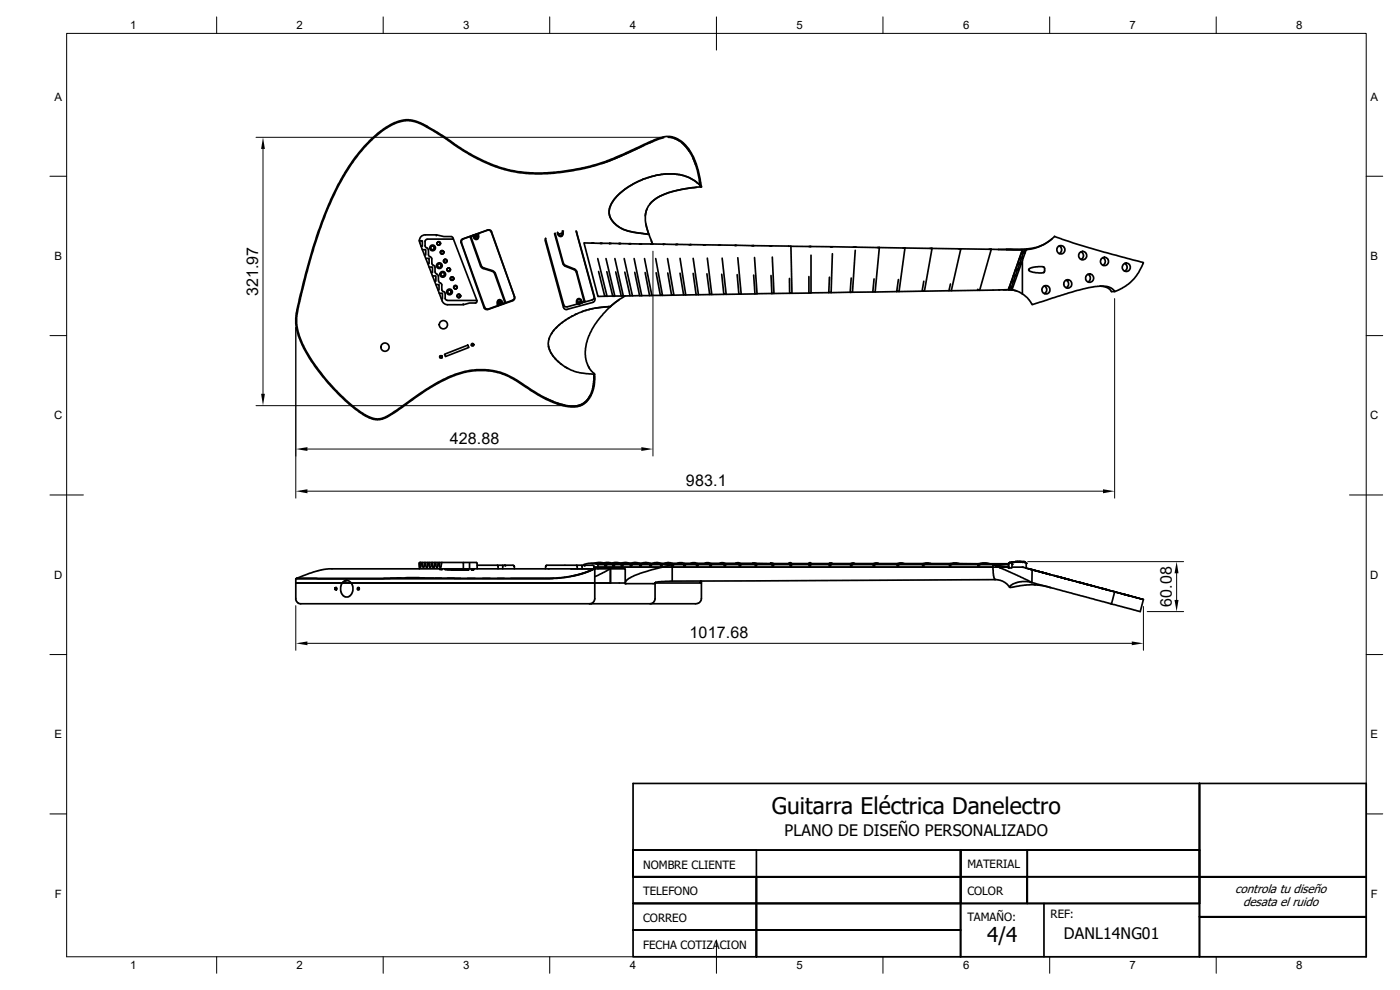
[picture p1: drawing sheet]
<svg xmlns="http://www.w3.org/2000/svg" width="420mm" height="297mm" viewBox="0 0 420 297" stroke-linecap="round" stroke-linejoin="round" font-family="sans-serif">
<g fill="none" stroke="#000" stroke-width=".51">
<path d="M190 255.1h170v-20v28M227 255.1v16v-8M288.3 255.1h-98.3v8v-28h220v52h-50v-16M288.3 255.1h71.7h-51.7v8h-20M288.3 255.1v8M190 271.1h37h-37M190 279.1h37h-37M227 263.1h-37h37M227 263.1h61.3h-98.3v24h37v-8v8h133v-12M227 271.1h61.3h-61.3M227 279.1h61.3h-61.3M227 279.1v-8v8"/>
<path d="M288.3 263.1v-8v15.9M288.3 271.1v-8v16M288.3 271.1h20v-8v8M288.3 271.1v16M288.3 271.1h71.7M308.3 263.1h51.7M313.3 271.1v16M360 271.1v-8v12M360 263.1h50h-50M360 275.1h50h-50M360 263.1v-8v15.9"/>
</g>
<!-- layer: BORDER -->
<g fill="none" stroke="#000" stroke-width=".3">
<path d="M20 10h390v277.1h-390zM65 5.1v4.9M115 5.1v4.9M165 5.1v4.9M215 5.1v9.9M265 5.1v4.9M315 5.1v4.9M365 5.1v4.9M15 52.9h5M410 52.9h5M15 100.7h5M410 100.7h5"/>
<path d="M15 148.5h10M405 148.5h10M15 196.4h5M410 196.4h5M15 244.2h5M410 244.2h5M65 287.1v4.9M115 287.1v4.9M165 287.1v4.9M215 282.1v9.9M265 287.1v4.9M315 287.1v4.9"/>
<path d="M365 287.1v4.9"/>
</g>
<!-- layer: Visible -->
<g fill="none" stroke="#000" stroke-width=".51">
<path d="M192.9 43.8l-9.6 4.3-7.8 2.4-7.2 1.2-4 .4-3.6 .1-4.5-.3-4.9-1.1-6.3-2.3-4.3-2.2-7.6-5.2-5.8-3.5-3-1.2-2.4-.2-2.1 .4-2.6 1.1-2.6 1.7-2.6 2.2-4.6 5-4.1 6.1a124.7 124.7 0 0 0-12.5 34.2l-1.6 6.9-.2 3.5 .9 3.7 1.9 4.2 2 3.2 3 4.2 5.8 6.3 2.8 2.6 3.7 2.7 2.5 1.2 1.4 .3a10.1 10.1 0 0 0 6.1-2.7l7.3-5.2 4.4-2.8a25.1 25.1 0 0 1 17-3.8l3.8 1 2.6 1.3 7.1 4.6 3.2 1.7 3.1 1.3 3.5 .7h1.6l1.4-.3 1.7-1 .7-.9 .9-1.4 .7-2.3 .1-3.6M193 53.8l-4.3 2.2-2.5 1.8-1.2 1.2-1.6 2.3-.5 1.4-.1 1.4 .3 1 .6 1.1 .7 .8 1.7 1.3 2.9 1.2 5.8 .8 1 2.9-.3-1.1M193 53.8l3.8-1.2 3-.4 4.1 .2 2.7 .8a9.8 9.8 0 0 1 3.5 2.5M193 53.8l-.7 .4a16.5 16.5 0 0 0-8.9 7.1l-.6 1.9 .3 1.9 1 1.7 1.8 1.4M196.1 42.4l-1.1 .4M199.2 41.3l-3.4 1.2-10.8 4.9-4.5 1.7M200.5 41.2l1 .1 1.3 .4M202.4 41.6l2.5 1.4 1.4 1.6 1.2 1.9 1.5 3.5 1.2 5.7M204.7 42.8l1 1.1 1.2 1.6M208 47.4l.9 2.2M209.1 56.2l-3.5 .4-5.4 1.4-3.4 1.6-1.8 1.7M209.9 54.1l.3 1.6"/>
<path d="M210.1 55.7l.1 .4M210.1 55.7h.1M210.2 55.7l.3 .4-1-5.3-1.5-4a9.3 9.3 0 0 0-7.1-5.9l-2.1 .2-2.1 .7-12.6 5.7-7.1 2.4-9 1.6-7.7 .4-4.6-.4-2.5-.4-3.2-.9-3.5-1.3-6-3.1-9.4-6.2-4.2-2.4-2-.8-2.2-.5-2.1 .2-2.2 .7-2.7 1.5a47 47 0 0 0-15.2 19l-3.3 7.5-3.3 9.5-2.2 7.9-2.6 10.8-.3 2.4 .1 2.8 .7 2.7 1.5 3.5 2.4 4 3.4 4.7 3 3.5 3.7 3.6 4.2 3.4 2.6 1.5a6.3 6.3 0 0 0 7.3-.8l10.5-7.4 5.4-3a20.8 20.8 0 0 1 21.6 .5l4.2 2.9 4.7 2.6 3.5 1.4 4 .8a6.2 6.2 0 0 0 6.5-5.2l.4-2.9-.1-1.7-.2-.2M210.2 55.9v.2M210.2 56.1h.3M210.2 56.1l-6.1 .8a15.4 15.4 0 0 0-8.8 4 8 8 0 0 0-.9 8.4l.4 1-6.1-.9-2.4-1M125.9 72.2l6.8 18.1M125.9 72.2h.8v1.7h-.3M126.7 74.9h1.1v1.6h-.4M127.8 77.5h1v1.6h-.4M128.2 71.8l-.6 .4v1.5l.9 1.2M128.2 71.7h7.9"/>
<path d="M128.6 75l.1 1.7 .4 .3M129.1 77l.5 .6 .1 1.7 .6 .4 .3 .5M131 70.5h-3.4a1.75 1.75 0 0 0-1.7 1.8M131 70.5l2.2 .5h2.2M131 70.5l-.1 .2M135.4 71l.4 .1 .3 .6 7 18.5h-8.9M138.7 71.9l7.5-2.8a1.04 1.04 0 0 1 1.2 .5l7 19.3a.93 .93 0 0 1-.6 1.2l-7.2 2.6a1.04 1.04 0 0 1-1.2-.6l-6.9-19.3zM142 70.7v.3M143.4 70.3l.2 .2M143.6 70.9l-.2-.7-1.4 .4 .2 .8a.72 .72 0 0 0 1 .4 .72 .72 0 0 0 .4-.9M163.6 72.2l5.5 20.1a.86 .86 0 0 0 1.1 .6M163.8 71.5l-.1 .7"/>
<path d="M163.8 71.5h.1M167.4 69.8l-.1 .4M168.6 70.7h-.5M168.6 69.9a.48 .48 0 0 1-.2 .8 .48 .48 0 0 1-.6-.6M168.8 69.3v.2a1.13 1.13 0 0 1-.1 1.3l-.8 .1-.6-1.2M168.8 69.5l.2 .2M168.9 79l.7 .8M168.9 69.9l-1.4 .4M169 78.9l-2.4-8.9-.2 .1 .1 .2 2.4 8.7M169.1 78.9l.7 .8M169.6 79.9l2.6 .9 .6 .6 2.6 9.1h.2l-2.5-9-.7-.8M169.8 79.7l2.5 1"/>
<path d="M172.9 69.3l.2 .3M172.9 69.4l5.3 19.5a.89 .89 0 0 1-.6 1.1l-7.4 2.1a.8 .8 0 0 1-1-.7l-5.5-19.8M173 69.6l5.5 20a.86 .86 0 0 1-.6 1.1M177.5 72.9h.7M177.7 72.9h-2.4l4.2 16h2M177.8 72.9l2.4 .1M179.4 77.6l2.8 11.3h-.7l-1.9-7.4M180.1 73h.7M180.3 73l2.6 .1M181.9 77.6l2.6 11.3h-.6l-1.8-7.4M182.8 73.1h.7M182.9 73h.2"/>
<path d="M183.1 73l2.7 .1M183.1 73v.1M184.5 77.6l2.6 11.2h-.7l-1.6-7.2M185.7 73.1h.6M185.9 73.1h2.9M187.3 77.6l2.5 11.2h-.7l-1.6-7.2M188.7 73.1h.7M189 73.1l3 .1M190.3 77.6l2.3 11.2h-.6l-1.5-7.1M191.9 73.2h.7M192.2 73.2l3.3 .1M193.4 77.6l2.2 11.1h-.7l-1.3-6.9"/>
<path d="M193.8 67.2l.8 2.6M194.2 62.7l-.5 2.1M195.3 73.3h.7M195.6 73.2l3.5 .1M195.6 73.2v.1M196.8 77.6l2 11h-.6l-1.3-6.8M199.1 73.3h.1M199.2 73.3l3.7 .1M199.2 73.3h.1M199.6 73.3h-.7M200.3 77.6l1.9 11h-.7l-1.1-6.7M203 73.3l3.9 .1"/>
<path d="M203.4 73.3l-.6 .1M204.1 77.5l1.7 11h-.6l-1.1-6.5M207.1 73.4l4.2 .1M207.5 73.4l-.7 .1M208 77.5l1.6 10.9h-.7l-.9-6.4M211.4 73.5l4.4 .1M211.8 73.5h-.7M212.3 77.5l1.3 10.9h-.6l-.8-6.2M216 73.6h4.7M216.3 73.5l-.7 .1M216.7 77.5l1.2 10.8h-.7l-.6-6M220.5 73.6h.6"/>
<path d="M220.8 73.6l4.9 .1M221.4 77.3l1 11h-.7l-.5-5.9M225.6 73.7h.7M225.9 73.7l10.8 .1M226.4 77.3l.8 10.9h-.6l-.4-5.7M230.9 73.8h.7M231.8 77.1l.5 11h-.7l-.2-5.4M236.7 73.9h.7M237.4 73.9l.3 14.1h-.7l-.1-4.4M237.4 73.9l5.6 .1M242.8 74h.6M243.1 74l6.3 .1"/>
<path d="M243.4 76.6v11.3h-.6v-4.9M249.2 74.1h.7M249.6 74l6.7 .2M249.6 74v.1M249.8 76.1l-.4 11.7h-.7l.2-4.6M256 74.2l7.5 .1M256.7 75.1l-.9 12.6h-.7l.4-4.3M263.3 74.3h.6M263.9 74.3l-1.3 13.3h-.7l.4-3.9M263.9 74.3l7.2 .1M271 74.4h.6M271.6 74.4l-1.8 13.1h-.7l.5-3.6"/>
<path d="M271.6 74.4l7.7 .1M279.1 74.5h.6M279.7 74.5l-2.3 12.9h-.7l.5-3M279.7 74.5l8.2 .2M287.7 74.7h.7M288.4 74.7l-2.9 12.5h-.7l.4-2M288.4 74.7l8.7 .1M296.8 74.8h.7M297.5 74.8l-3.5 12.3h-.6v-.3M297.5 74.8l2.1 .1M299.6 74.9h7.2l-4.2 12-8.6 .2M299.6 74.9h2.4"/>
<path d="M302 74.9h4.8M305.4 79.3h.5M305.4 79h.6M305.9 79.3l-.5 1.6h.3l-.4 .1M305.9 77.6h.6M306.1 77.3h.5M306.5 77.6l-.5 1.4 .4 .2-.5 .1M306.6 75.9h.5M306.7 75.5h.5a.28 .28 0 0 1 .4 0 .28 .28 0 0 1-.1 .4 .28 .28 0 0 1-.4 0M306.8 74.9h.1M306.8 78.1v10.1M306.9 74.9l-4.2 12"/>
<path d="M306.9 74.9h1.1M307.1 75.9l-.5 1.4 .4 .2-.5 .1M307.9 74.9a13.3 13.3 0 0 0 8.6-4l9.7 3.3 17 4.6-1.4 2.8-1.4 2-2.6 2.3-2.6 1.3a.69 .69 0 0 1-1.1-.3l-1.4-.8-1.5-.3-4.4 .5-6.3 1.6-10.7 3.5-1.4-2-1.6-1.2M308 74.9l-4.3 12M308 74.9l-.7 .5M315.7 71.7l-2.8 1.8-2.1 .8-4.7 .6h-4.1M317.9 73.8l.5 .5a1.16 1.16 0 0 1-.5 1.8M324.4 75.6a1.24 1.24 0 0 1 .8 1.1 1.24 1.24 0 0 1-.8 1.1M331 77.3a1.24 1.24 0 0 1 .7 1.2 1.24 1.24 0 0 1-.7 1.1M337.5 79a1.24 1.24 0 0 1 .8 1.2 1.24 1.24 0 0 1-.8 1.1M128.8 80.1h1v1.7h-.4M129.8 82.8h1v1.6h-.4"/>
<path d="M130.6 80.2v1.4M130.6 81.6l.5 .6M130.8 85.4h1v1.6h-.4M131.1 82.3l.5 .6M131.6 82.9l.1 1.7 .4 .3M131.8 88h1v1.6h-.3M132.1 84.9l.5 .6 .1 1.7 .7 .4 .2 .5M132.7 90.3l.5 .7 1.1 .4h4.8l1.8-.5h1.8M133.6 88.1l.1 1.6 .5 .4M139 91.2l.1 .2M143.1 90.3l-.1 .4-.3 .2M145.3 92.3a.86 .86 0 0 0 1.1 .5"/>
<path d="M147.7 81.4l.8 .8 2.9 8.3 .2 .3 .2-.1-3.1-8.7M147.8 81.2l-2.6-.8-.7-.5-3.2-8.9-.2 .1 3.2 9 .7 .5 2.7 .8M147.8 81.3l.8 .7M149.2 91.3l.2 .3M149.3 90.9a.72 .72 0 0 1 .4-1 .72 .72 0 0 1 .9 .5l.3 .8-1.4 .4-.3-.7M150.9 90.7v.3M154.4 89.1l-6.9-19.6a.83 .83 0 0 0-1.1-.5l-7.5 2.7a.86 .86 0 0 0-.5 1.1l6.9 19.6M154.4 89.1a.86 .86 0 0 1-.5 1.1l-7.5 2.7M165.7 99.7l-.2 .5M166.4 98.9l-.3 .5M167.1 98.1l-.3 .4M168 97.3l-.4 .4"/>
<path d="M168.9 96.6l-.4 .4M169.9 95.9l-.5 .4M170.9 95.3l-.5 .3M172 94.7l-.6 .3M173 90.9l.2 .2M173 94.2l-.5 .2M173 90.5l.2 .7 1.5-.3-.3-.8a.72 .72 0 0 0-.9-.5 .72 .72 0 0 0-.4 .9M174 90.7h-.4M174.2 91l-.3 .3-.4-.1M174.7 90.4l-.1 .3M175.1 93.3l-.5 .3M176.1 93l-.5 .2"/>
<path d="M177.1 92.8l-.5 .1M177.9 90.7l-7.7 2.1M178.1 92.6l-.6 .1M179 92.4l-.5 .1M183.2 92l-4.6 .4-3.8 1.1-4.9 2.4-2.6 2.1a6.4 6.4 0 0 0-2.6 6.4l.7 1.6 1.2 1.6 3.4 2.7 3.2 1.4 5 .6M183.2 92l-2.2 2.2-2.4 3.1-1.9 3.5-.7 2.3-.4 2.2 .4 3.1 .7 1.9 1.5 1.8M183.9 88.8l-1.7 .1M184.5 88.8h1.9M185.9 89.9l-2.7 2.1M187.6 88.8l-3.1 2.1a3.6 3.6 0 0 1-3.3 1.2l-1.9 .3M189.1 88.8h-2M192 88.7l-2.2 .1"/>
<path d="M192.6 88.7h2.3M195.6 88.6h2.6M201.5 88.6h-2.7M205.2 88.5l-3 .1M208.9 88.4l-3.1 .1M213 88.4h-3.4M217.2 88.3l-3.6 .1M221.7 88.3h-3.8M226.6 88.2l-4.2 .1M231.6 88.1h-4.4M237 88l-4.7 .1M242.8 87.9l-5.1 .1"/>
<path d="M248.7 87.8l-5.3 .1M255.1 87.7l-5.7 .1M261.9 87.6l-6.1 .1M269.1 87.5l-6.5 .1M276.7 87.4l-6.9 .1M284.8 87.2l-7.4 .2M293.4 87.1l-7.9 .1M302.3 86.9l-1.2 .1M302.7 86.9l2.4 .4M302.7 86.9h1M302.8 86.9l2.3 .4 1.7 .9M302.9 86.2h.6"/>
<path d="M303 86.2h.5M303.5 86.2l-.1 .3 .3 .4M303.5 84.5h.6M303.6 84.4h.6M303.7 86.9v.1M304.1 84.5l-.6 1.7h.2h-.2M304.2 82.7h.5M304.2 82.7h.6M304.7 82.7l-.5 1.7h.2l-.3 .1M304.7 81h.6M304.7 82.7h.1M304.8 82.7h.1"/>
<path d="M304.8 80.9h.6M305.3 81l-.6 1.7M308.7 80.8l.9-.5 2.1-.3a1.46 1.46 0 0 1 1.7 .4l.1 1a1.08 1.08 0 0 1-1.4 .5l-2.3-.3a.97 .97 0 0 1-1.1-.8zM313.4 85.8l.7 .7a1.27 1.27 0 0 1-.7 1.6M320 84.1a1.28 1.28 0 0 1 0 2.2M326.5 82.3a1.28 1.28 0 0 1 0 2.3M330.2 85.8l2.1 .5 .8 .5 .5 .7h.9M133.4 106.3l7-2.7 .3 .7-7 2.7zM163.8 119.5l2.3 1M164.6 103.8l.1 .5M164.8 104.8l.2 .4M164.8 101.5v.2"/>
<path d="M165.2 105.6l.3 .5M165.8 106.6l.3 .4M166.5 107.4l.4 .5M167.3 108.3l.4 .3M168.1 109.1l.4 .2M169.5 110l.9 .5M176.5 119.6l-.7 .8-1.5 1.1-1.5 .3h-1.2M177.1 118.7l-.3 .5M178.2 114.3l-.3 2.3M178.2 112.3h.3M178.2 112.1v.7M178.2 113.1v.6"/>
<path d="M167.2 121l2.2 .5M88.8 173.7v6.2l.5 .9 .7 .4h119l.9-.4 .6-1v-4.9h-.3M88.8 173.7h76.1l4.3-.4 3.8-.7 3.1-.9 2.4-1v9.1l-.6 1-.9 .4M89 173.5l26.1 .1 6.8-.3 41.7 .2M89 173.5l-.2 .2M103.1 174.5l.7-.3a2.47 2.47 0 0 1 1.9 3.6l-.5 .8-.7 .5h-.9l-.9-.7-.5-1.1v-1.2l.3-.9zM104.1 174.2l-.6 .1-.6 .6h-14.1h98.8M107.3 176.5a.31 .31 0 0 1 .4-.1 .31 .31 0 0 1 0 .4 .31 .31 0 0 1-.4 0zM120.3 173.4l-5.2 .2-26.1-.1M122.1 173.3h3.6M126.1 168.8l-.2 .1v1.8M126.1 168.8h.3"/>
<path d="M126.1 168.8l-.2 .2M126.5 173.4h.8M126.7 168.8h.7M127.8 168.8h.6M128.8 168.8h.6M129.8 168.8h.6M130.7 173.5h1.8M130.8 168.8h.6M131.8 168.8h11.1l.2 .2M132 170.8l.7 .1zM132.7 168.8h-.2l-.1 .8a.34 .34 0 0 1-.1 .6 .34 .34 0 0 1-.5-.4v-1h-.4v.9a.36 .36 0 0 1-.1 .4 .36 .36 0 0 1-.4 0 .36 .36 0 0 1-.1-.4v-.9h-.4v.8a.38 .38 0 0 1 0 .4 .38 .38 0 0 1-.5 .1l-.1-1.3h-.4v.6a.46 .46 0 0 1 0 .5 .46 .46 0 0 1-.5 .2l-.1-1.3h-.4v.6a.44 .44 0 0 1 0 .6 .44 .44 0 0 1-.5 .1l-.1-1.3h-.4v.6a.43 .43 0 0 1 0 .5 .43 .43 0 0 1-.5 .2l-.2-1.3h-.3v1a.3 .3 0 0 1-.4 .4 .3 .3 0 0 1-.1-.5v-.3M133.4 170.8l7.3 .2z"/>
<path d="M134.3 173.5h3.9M139 168.8l.1 1.9M140.3 173.5h2.3M140.4 170.9v.1M140.9 169v1.7M141.4 170.9h.8zM143.2 169.6h8.2M143.2 169v1.7M144.8 173.5h2.3M149.2 169.6l.3 .2v.9M149.3 173.5h2M150.9 169.6v1.1"/>
<path d="M151.4 169.6l2.8 .1 .2 1M151.4 169.6l.4 .1-.2-.1M153.3 173.5h10M166.1 173.5h-2.6M171.4 170.7h6M171.4 170.7h-72.8l-4.4 .9-5.2 1.9M171.4 170.7h6.8M173 169.6l.2 .2v.9M174.7 169.6v1.1M175.3 169.6l2.8 .1 .1 1M175.3 169.6h-11.2l-.3 .2-.1 .9M175.3 169.6l.3 .1-.1-.1"/>
<path d="M176.1 171.6l-5.8 1.5-6.3 .4M176.8 171.3l-.3 .1M177.4 169h2.1M177.7 170.7h1.3M177.9 170.9l-.8 .3M178.2 170.7l-3.6 1.4-3 .7M178.3 169l2.1-.2 1.6 .4M179.3 170.7h8.3v4.2M179.5 169.4l-1.4-.4h-1.5l-1.1 .3-.2 .3M179.5 169.4h2.1v.5l.1-.5M179.5 169.4v.8h19.3M179.6 169l.9 .1a1.18 1.18 0 0 0 1.4 0l.3 .3h-.3v.5l-.2-.5h-.2"/>
<path d="M181.1 168.9a4.7 4.7 0 0 1 3.2 .3M181.4 169h.6M181.9 169.4h2.2M182.1 169l.8 .1a1.18 1.18 0 0 0 1.4 0l.2 .2-.2 .1v.5l-.2-.5M183.2 170.7v4.2h-4.7M183.2 170.7l-4.7 2.3M183.2 170.7v4.2M183.6 169a4.3 4.3 0 0 1 3.3 .2M183.8 169h.8M184 169.4v.5l.1-.5M184.8 169l.7 .1a1.09 1.09 0 0 0 1.3 0l.3 .2-.3 .1v.5l-.1-.5h-2.4M186.5 169.4v.5l.1-.5"/>
<path d="M186.8 169.4h2.6M187.4 169h-1a4 4 0 0 1 3.2 .2M187.5 169l.7 .1a.98 .98 0 0 0 1.3 0l.3 .3h-.3v.5l-.1-.5M187.6 174.9v.2h9l-.1 5-.5 .7-.9 .4M189.1 169h1.2M189.2 169.4v.5l.2-.5M189.4 169a4.2 4.2 0 0 1 3.1 .2M189.5 169.4h2.7M190.5 169l1.5 .4 .4-.3 .2 .3h-.3v.5l-.1-.5M192 169h1.4M192.1 169.4v.5l.1-.5M192.3 169.4h3"/>
<path d="M192.5 169a3.7 3.7 0 0 1 3 .2M193.6 169h.1a1.73 1.73 0 0 0 1.8 .2l.1 .2h-.2v.5l-.1-.5M195 169h1.7M195.1 169.4v.5l.2-.5M195.5 169.4h2.9l-.1 .4M195.9 169a3.4 3.4 0 0 1 2.8 .2M196.5 175.1l.2-.4 .5-.1 4-.2 97.9-.5 1.6 .4 .9 .4 1.4 1.4M196.6 174.9h13.6v-.5v.5M196.9 169l1.3 .4 .4-.3 .2 .3M198.2 169h2M198.3 169.4v.5h.3v-.5h.2M198.8 170.2h-20.6h1.3v.5"/>
<path d="M198.8 170.2l-4 1-4.5 1.5-2.1 1.3-.6 .7M198.8 170.2h2.9M198.8 169.4h2.9M199.5 169l.5-.1a2.51 2.51 0 0 1 2.1 .3M200.4 169h.1a1.13 1.13 0 0 0 1.5 .1l.2 .3h-.3v.5h-.2v-.5M201.5 169.4h.3l-.1 .4M201.7 169.4l-2.9 .8M201.7 169h2.3M201.7 170.2v4.2M203.3 169l1.5-.2 .9 .4M204.1 169l1.1 .4 .3-.3 .3 .3h-.3v.5h-.2v-.5h-3.4M205.2 169.4h.2l-.1 .4"/>
<path d="M205.3 169h2.5M207.3 169l1.4-.2 .8 .4M208 169h.2a.82 .82 0 0 0 1.2 .1l.2 .2-.2 .1v.5h-.3v-.5h-3.6M208.9 169.4h.3l-.1 .4M209.2 169h2.8M209.4 169.4h3.8v.5h.2v-.5h.2M210.5 174.4v.5h-.3M211.5 169l1.2-.2 .9 .5M212.2 169l.8 .4 .4-.3 .2 .3M213 169.4h.2v.4M213.2 169h3.2M213.6 169.4h3.9l-.1 .4"/>
<path d="M216 169l1-.2 .8 .5M216.6 169l.1 .1a.68 .68 0 0 0 1 0l.2 .3M217.4 169.4v.5h.2v-.5h.3M217.6 169h3.5M217.9 169.4h4.2v.5l.1-.5h.2M220.8 169l.9-.2 .7 .5M221.2 169.1l.5 .3 .5-.3 .2 .3M221.9 169.4v.4M222.1 169h4M222.4 169.4h4.4v.5l.1-.5h.3M225.8 169h.2a.99 .99 0 0 1 1.2 .3M226.2 169.1l.4 .3 .2-.3 .4 .3"/>
<path d="M226.8 169.4v.4M226.9 169l4.3 .1a.64 .64 0 0 1 1.1 .3M227.2 169.4h4.7v.5l.1-.5h.3M231.4 169.1l.2 .3 .3-.3 .4 .3M231.8 169.4v.4M232.1 169.1h4.8M232.3 169.4h5v.5l.1-.5h5.4M236.8 169.1a.48 .48 0 0 1 .6-.2 .48 .48 0 0 1 .3 .5l-.3-.3-.4 .3-.1-.3M237.2 169.7l.1 .2M237.2 169.4l.2 .5M237.6 169.1h5.2M242.8 169.4l.2-.3 .4 .3"/>
<path d="M242.8 169.4h.2v.5v-.5M242.8 169.1l.2-.3 .4 .3M242.8 169.1v.3M243 169.4v.5h.1v-.5h.3M243.4 169.4h5.3M243.4 169.1v.3M243.4 169.1h5.5M248.7 169.4h.3v.5M249 169.4v.5M249 169.9h.1M249.6 169.1h5.8M249.7 169.1l-.3 .3-.2-.3-.5 .3"/>
<path d="M249.7 169.1l-.1-.1a.52 .52 0 0 0-.6-.1 .52 .52 0 0 0-.3 .5M255.1 169.4h.3l.1 .5M255.1 169.4h-5.9l-.2 .5M255.4 169.4l.1 .5M255.5 169.9h.1M256.2 169.1h6.1M256.3 169.1l-.5 .3-.2-.3-.5 .3M256.5 169.1a.83 .83 0 0 0-1.3 .2M261.9 169.4h.3v.5M261.9 169.4h-6.4v.5M262.2 169.4v.5M263.7 169.1h-.1a1.29 1.29 0 0 0-1.6 .2"/>
<path d="M269.1 169.4h.3v.5M269.1 169.4h-6.8l-.1 .5M269.4 169.4v.5M269.5 169.1h-6.4l-.5 .3-.2-.3-.5 .3M271.3 169.1a2.17 2.17 0 0 0-2.1 .1M276.7 169.4h.3v.5l.1-.5h8M276.7 169.4h-7.2l-.1 .5M277 169.4v.5M277.1 169.1h-6.6l-.7 .3-.4-.3-.3 .3M278.5 169.1h6.7M278.6 169.1l-1.2 .3-.4-.3-.3 .3M279.3 169.1a3 3 0 0 0-2.4 .1"/>
<path d="M285.1 169.4v.5M285.1 169.9h.1M285.2 169.9v-.5h8.4v.5M286.9 169.1h6.9M287 169.1l-1.5 .3-.4-.3-.3 .3M287.9 169.1a4.3 4.3 0 0 0-2.9 .1M293.6 169.4v.5M295.7 169.1h7M295.8 169.1l-1.8 .3-.4-.3-.2 .3M297.1 169.1a5.5 5.5 0 0 0-3.5 .1M298 169.4v.8h-96.3M298 169.4l1.7 .8h-100.9"/>
<path d="M298 169.4l4.6 .8M298 170.2l.3 3 .5 .7M302.6 169.4h-8.8l-.2 .5M302.6 170.2h-2.9l10 4.6M302.6 170.2l.2 .2M302.7 169.4v.8M303 168.8h.1M303.4 168.8l.3 .3v1.1M304.2 168.6l-1.2 .2M304.2 168.6h.5M304.2 168.7l-1.2 .1M304.7 168.6l1 .1-.3-.2h.7l.3 .2-.4-.2h.7l.3 .3-.4-.3h.6l.4 .3-.3-.3 .4 .1 .3 .4-.1 1.4 .3 .1 35 9.4-36-9.7h-3.5v.2h-.9"/>
<path d="M304.7 168.6l-1.9 .2-.1 1.6M304.7 168.5l-.5 .1M304.7 168.5h1.6M304.8 168.5h.6M304.8 168.6h.1M305.4 168.5h.4M306.6 168.5h.1M308.7 170.7l4.8 1.2zM309.7 174.8l23.9 6.4M309.7 174.8l-1.4-.3h-1.7l-1.5 .3-1.3 .6a.76 .76 0 0 0-.7 .8l4.9-.7 2.3-.1 2.5 .3 2.5 .6M309.8 170.9l-.1 3.9M312.7 171.7l2.4 .7z"/>
<path d="M317.2 172.9l2.4 .7zM319.2 173.5l2.5 .6zM323.7 174.7l2.4 .6zM325.8 175.2l2.4 .7zM330.3 176.5l2.4 .6zM334.5 177.6l-.9 3.6M336.8 178.2l2.4 .6zM343.2 179.9l-1 3.6-8.6-2.3"/>
<circle cx="129.8" cy="74.4" r=".54"/>
<circle cx="129.8" cy="74.4" r=".86"/>
<circle cx="131.7" cy="73" r=".54"/>
<circle cx="131.7" cy="73" r=".48"/>
<circle cx="131.9" cy="79.7" r=".54"/>
<circle cx="131.9" cy="79.7" r=".86"/>
<circle cx="132.7" cy="75.7" r=".54"/>
<circle cx="132.7" cy="75.7" r=".48"/>
<circle cx="133.6" cy="78.3" r=".54"/>
<circle cx="133.6" cy="78.3" r=".48"/>
<circle cx="142.9" cy="71.1" r=".48"/>
<circle cx="142.9" cy="71.1" r=".35"/>
<circle cx="318.4" cy="74.9" r="1.22"/>
<circle cx="324.9" cy="76.7" r="1.23"/>
<circle cx="331.5" cy="78.4" r="1.22"/>
<circle cx="132.9" cy="82.3" r=".54"/>
<circle cx="132.9" cy="82.3" r=".86"/>
<circle cx="133.1" cy="97.4" r="1.24"/>
<circle cx="134.7" cy="80.9" r=".54"/>
<circle cx="134.7" cy="80.9" r=".48"/>
<circle cx="134.9" cy="87.6" r=".54"/>
<circle cx="134.9" cy="87.6" r=".86"/>
<circle cx="135.7" cy="83.6" r=".54"/>
<circle cx="135.7" cy="83.6" r=".48"/>
<circle cx="136.7" cy="86.2" r=".54"/>
<circle cx="136.7" cy="86.2" r=".48"/>
<circle cx="137.7" cy="88.8" r=".54"/>
<circle cx="137.7" cy="88.8" r=".48"/>
<circle cx="149.9" cy="90.7" r=".35"/>
<circle cx="150" cy="90.6" r=".48"/>
<circle cx="173.8" cy="90.3" r=".48"/>
<circle cx="313.9" cy="86.9" r="1.24"/>
<circle cx="320.5" cy="85.2" r="1.23"/>
<circle cx="327" cy="83.4" r="1.22"/>
<circle cx="338" cy="80.2" r="1.24"/>
<circle cx="115.5" cy="104.2" r="1.24"/>
<circle cx="132.3" cy="107.1" r=".38"/>
<circle cx="141.8" cy="103.5" r=".38"/>
<circle cx="100.7" cy="176.6" r=".32"/>
</g>
<g fill="#000">
<circle cx="210.2" cy="55.7" r=".25"/>
<circle cx="210.2" cy="56.1" r=".25"/>
<circle cx="142" cy="70.7" r=".25"/>
<circle cx="143.4" cy="70.2" r=".25"/>
<circle cx="168.8" cy="69.3" r=".25"/>
<circle cx="177.8" cy="72.9" r=".25"/>
<circle cx="180.3" cy="73" r=".25"/>
<circle cx="185.9" cy="73.1" r=".25"/>
<circle cx="189" cy="73.1" r=".25"/>
<circle cx="192.2" cy="73.2" r=".25"/>
<circle cx="203" cy="73.3" r=".25"/>
<circle cx="207.1" cy="73.4" r=".25"/>
<circle cx="211.4" cy="73.5" r=".25"/>
<circle cx="225.9" cy="73.7" r=".25"/>
<circle cx="231.3" cy="73.8" r=".25"/>
<circle cx="243.1" cy="74" r=".25"/>
<circle cx="256.4" cy="74.2" r=".25"/>
<circle cx="256.7" cy="74.2" r=".25"/>
<circle cx="263.7" cy="74.3" r=".25"/>
<circle cx="271.3" cy="74.4" r=".25"/>
<circle cx="279.4" cy="74.5" r=".25"/>
<circle cx="288" cy="74.7" r=".25"/>
<circle cx="297.2" cy="74.8" r=".25"/>
<circle cx="307.9" cy="74.9" r=".25"/>
<circle cx="149.5" cy="91.6" r=".25"/>
<circle cx="150.9" cy="91.1" r=".25"/>
<circle cx="173.2" cy="91.2" r=".25"/>
<circle cx="299.7" cy="87" r=".25"/>
<circle cx="304.8" cy="82.7" r=".25"/>
<circle cx="105.4" cy="121.7" r=".25"/>
<circle cx="164.5" cy="170.7" r=".25"/>
<circle cx="178.2" cy="170.7" r=".25"/>
<circle cx="181.6" cy="169.4" r=".25"/>
<circle cx="181.7" cy="169.4" r=".25"/>
<circle cx="184" cy="169.4" r=".25"/>
<circle cx="184.1" cy="169.4" r=".25"/>
<circle cx="186.5" cy="169.4" r=".25"/>
<circle cx="186.6" cy="169.4" r=".25"/>
<circle cx="187.6" cy="175.1" r=".25"/>
<circle cx="189.2" cy="169.4" r=".25"/>
<circle cx="189.4" cy="169.4" r=".25"/>
<circle cx="192.1" cy="169.4" r=".25"/>
<circle cx="192.2" cy="169.4" r=".25"/>
<circle cx="195.1" cy="169.4" r=".25"/>
<circle cx="198.4" cy="169.4" r=".25"/>
<circle cx="201.7" cy="169.4" r=".25"/>
<circle cx="243" cy="169.4" r=".25"/>
<circle cx="262.2" cy="169.9" r=".25"/>
<circle cx="269.4" cy="169.9" r=".25"/>
<circle cx="277" cy="169.9" r=".25"/>
<circle cx="285.1" cy="169.9" r=".25"/>
<circle cx="299.7" cy="170.2" r=".25"/>
<circle cx="302.6" cy="170.2" r=".25"/>
<circle cx="303" cy="171.6" r=".25"/>
<circle cx="303.6" cy="168.7" r=".25"/>
<circle cx="303.7" cy="169.3" r=".25"/>
<circle cx="304.2" cy="168.6" r=".25"/>
<circle cx="304.8" cy="168.5" r=".25"/>
<circle cx="304.8" cy="168.6" r=".25"/>
<circle cx="306.1" cy="168.5" r=".25"/>
<circle cx="306.8" cy="170.2" r=".25"/>
<circle cx="307.2" cy="168.5" r=".25"/>
<circle cx="308" cy="169" r=".25"/>
<circle cx="313.5" cy="171.9" r=".25"/>
</g>
<!-- layer: FD_Dimensions -->
<g fill="none" stroke="#000" stroke-width=".3">
<path d="M76.8 41.2h121.6M78.9 44.7v73.5M196 75.4v61.4M88.8 98.3v51.2M334.5 89.6v59.9M76.8 121.7h94.6M92.3 134.7h100.2M92.3 147.4h238.7M308.4 168.5h46.8M353.1 172v8M88.8 181.7v13.4M92.3 193h247.4"/>
<path d="M343.2 182v13.1M344.3 183.5h10.9"/>
</g>
<path d="M78.9 41.2l.6 3.5h-1.1zM78.4 118.2h1.1l-.6 3.5zM88.8 134.7l3.5-.5v1.1zM192.5 134.2l3.5 .5-3.5 .6zM88.8 147.4l3.5-.6v1.2zM331 146.8l3.5 .6-3.5 .6zM353.1 168.5l.6 3.5h-1.2zM88.8 193l3.5-.5v1.1zM339.7 192.5l3.5 .5-3.5 .6zM352.5 180h1.2l-.6 3.5z" fill="#000"/>
<text font-size="6.9" x="231.6" y="244.1">Guitarra Eléctrica Danelectro</text>
<text font-size="6.2" x="296.3" y="282.8">4/4</text>
<g font-size="4.8">
<text x="77.5" y="88.9" transform="rotate(-90 77.5 88.9)">321.97</text>
<text x="135" y="133.3">428.88</text>
<text x="205.9" y="145.9">983.1</text>
<text x="351.7" y="182.1" transform="rotate(-90 351.7 182.1)">60.08</text>
<text x="206.9" y="191.6">1017.68</text>
<text x="235.5" y="250.8">PLANO DE DISEÑO PERSONALIZADO</text>
<text x="319.3" y="281.6">DANL14NG01</text>
</g>
<g font-size="3.6">
<text x="370.7" y="267.9">controla tu diseño</text>
<text x="373.1" y="272">desata el ruido</text>
</g>
<g font-size="3.4">
<text x="39.1" y="8.8">1</text>
<text x="89" y="8.8">2</text>
<text x="139" y="8.7">3</text>
<text x="189" y="8.8">4</text>
<text x="239" y="8.7">5</text>
<text x="289.1" y="8.7">6</text>
<text x="339" y="8.7">7</text>
<text x="389" y="8.7">8</text>
<text x="16.3" y="30.2">A</text>
<text x="411.4" y="30.2">A</text>
<text x="16.3" y="78">B</text>
<text x="411.4" y="78">B</text>
<text x="16.3" y="125.8">C</text>
<text x="411.2" y="125.8">C</text>
<text x="16.3" y="173.7">D</text>
<text x="411.2" y="173.7">D</text>
<text x="16.3" y="221.5">E</text>
<text x="411.4" y="221.5">E</text>
<text x="193" y="260.6">NOMBRE CLIENTE</text>
<text x="290.3" y="260.5">MATERIAL</text>
<text x="16.4" y="269.4">F</text>
<text x="193" y="268.6">TELEFONO</text>
<text x="290.3" y="268.6">COLOR</text>
<text x="411.4" y="269.4">F</text>
<text x="315.3" y="275.5">REF:</text>
<text x="193" y="276.6">CORREO</text>
<text x="290.3" y="276.4">TAMAÑO:</text>
<text x="193" y="284.6">FECHA COTIZA</text>
<text x="216" y="284.6">CION</text>
<text x="39.1" y="290.8">1</text>
<text x="89" y="290.8">2</text>
<text x="139" y="290.8">3</text>
<text x="189" y="290.8">4</text>
<text x="239" y="290.8">5</text>
<text x="289.1" y="290.8">6</text>
<text x="339" y="290.8">7</text>
<text x="389" y="290.8">8</text>
</g>
</svg>
